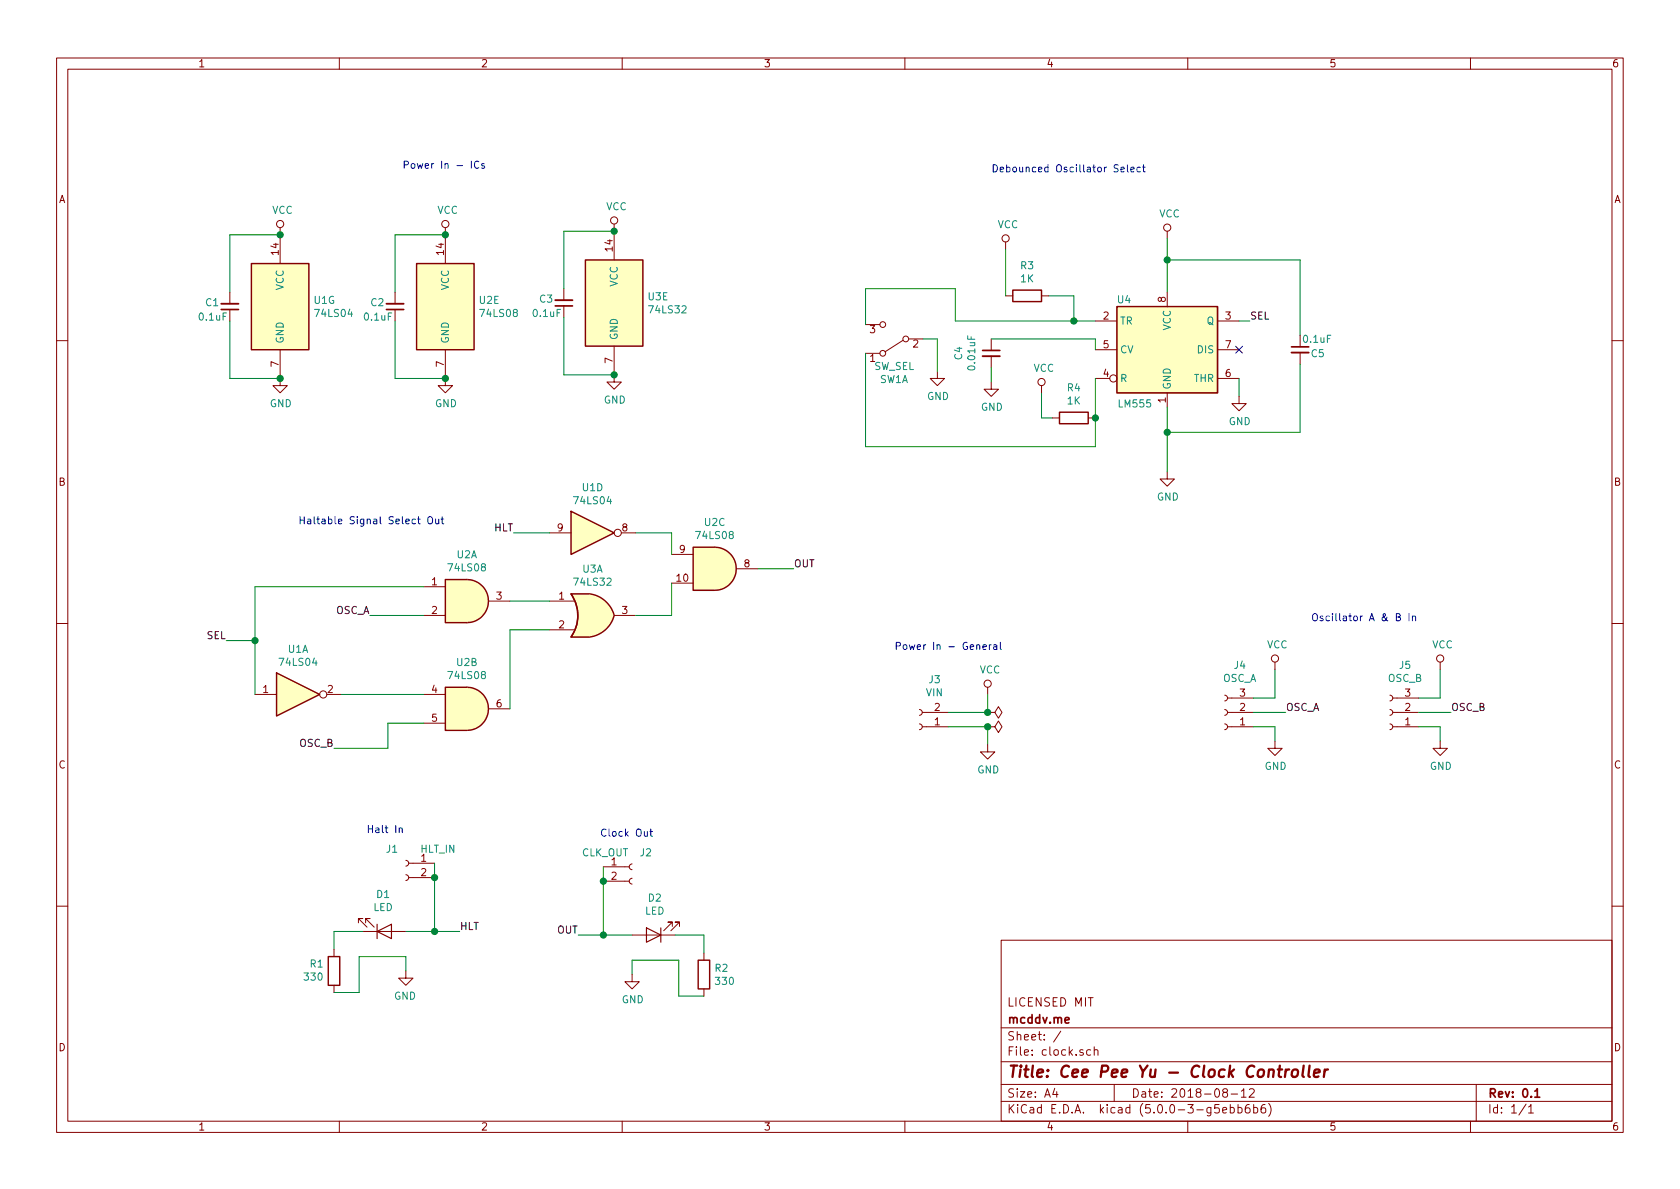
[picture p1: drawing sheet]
<svg xmlns="http://www.w3.org/2000/svg" width="297mm" height="210mm" viewBox="0 0 297 210" stroke-linecap="round" stroke-linejoin="round" font-family="sans-serif">
<g fill="none" stroke="#840000" stroke-width=".18">
<path d="M10 10.3h277v189.9h-277zM12 12.2h273v186.1h-273zM60 10.3v1.9M110 10.3v1.9M160 10.3v1.9M210 10.3v1.9M260 10.3v1.9M108.6 39.6v6.4M40.6 51.7v2M40.6 54.7v2.1M49.5 40.3v6.3M69.8 51.7v2"/>
<path d="M69.8 54.7v2.1M78.7 40.3v6.3M99.7 51v2.1M99.7 54.1v2M153 57.4h2.6M160.7 59.9h2.5M175.3 59.9v2.1M177.8 42.8v1.3M177.8 52.3h1.3M184.1 52.3h1.3M193.7 56.8h3.8M206.4 40.9v1.3"/>
<path d="M206.4 51.7v2.5M215.3 56.8h3.8M229.9 59.3v2M10 60.2h2M49.5 61.8v6.4h1.3l-1.3 1.3-1.2-1.3h1.2M78.7 61.8v6.4h1.3l-1.3 1.3-1.2-1.3h1.2M108.6 61.2v6.4h1.3l-1.3 1.2-1.3-1.2h1.3M153 62.5h2.6M159.6 60.2l-3.1 2M165.7 65.7v1.2h1.3l-1.3 1.3-1.2-1.3h1.2M175.3 67.6v1.2h1.2l-1.2 1.3-1.3-1.3h1.3M175.3 63v2"/>
<path d="M184.1 68.2v1.3M186.1 73.9h1.2M192.4 73.9h1.3M193.7 66.9h2.5M193.7 61.8h3.8M206.4 69.5v2.5M215.3 66.9h3.8M215.3 61.8h3.8M219.1 70.1v1.3h1.2l-1.2 1.2-1.3-1.2h1.3M229.9 62.4v2M285 60.2h2M97.2 94.2h3.8"/>
<path d="M109.9 94.2h2.5M118.7 98h3.9M206.4 83.4v1.3h1.2l-1.2 1.3-1.3-1.3h1.3M10 110.3h2M74.9 103.8h3.8M74.9 108.8h3.8M86.4 106.3h3.8M97.2 106.3h4.3M97.2 111.4h4.3M108.6 108.8h3.8M118.7 103.1h3.9M130.2 100.6h3.8"/>
<path d="M225.4 117.1v1.3M254.6 117.1v1.3M285 110.3h2M45.1 122.8h3.8M57.8 122.8h2.5M74.9 122.8h3.8M74.9 127.9h3.8M86.4 125.3h3.8M162.6 125.5l.3 .1 .2 .3-.2 .4-.3 .2M162.6 128l.3 .1 .2 .3-.2 .4-.3 .2M163.1 126h4.5M163.1 128.5h4.5"/>
<path d="M174.6 126h1.3l.6-1 .7 1-.7 1-.6-1M174.6 126h.1M174.6 131.7v1.3h1.3l-1.3 1.2-1.2-1.2h1.2M174.6 128.5h1.3l.6-1 .7 1-.7 1-.6-1M174.6 128.5h.1M174.6 121.5v1.3M216.5 122.9l.4 .2 .1 .2-.1 .5-.4 .1M216.5 125.5l.4 .1 .1 .3-.1 .4-.4 .2M216.5 128l.4 .1 .1 .3-.1 .4-.4 .2M217 126h4.6M217 128.5h4.6M217 123.4h4.6"/>
<path d="M225.4 131.1v1.2h1.3l-1.3 1.3-1.2-1.3h1.2M245.7 122.9l.4 .2 .2 .2-.2 .5-.4 .1M245.7 125.5l.4 .1 .2 .3-.2 .4-.4 .2M245.7 128l.4 .1 .2 .3-.2 .4-.4 .2M246.3 126h4.5M246.3 128.5h4.5M246.3 123.4h4.5M254.6 131.1v1.2h1.3l-1.3 1.3-1.2-1.3h1.2M71.8 154.7l.3 .1 .2 .3-.2 .4-.3 .2M71.8 152.1l.3 .2 .2 .2-.2 .5-.3 .2M72.3 155.2h4.5M72.3 152.6h4.5"/>
<path d="M106.7 155.8h4.6M106.7 153.3h4.6M111.8 155.3l-.3 .1-.2 .3 .1 .4 .4 .2M111.8 152.8l-.3 .1-.2 .3 .1 .4 .4 .2M10 160.2h2M59.1 167.9v1.3M59.1 174.2v1.3M63.4 163.2v-.8h.7h-.7l1.5 1.6M64.1 164.7h7.7M64.6 163.2v-.8h.8h-.8l1.6 1.6M71.8 171.7v1.3h-1.3l1.3 1.2 1.2-1.2h-1.2M111.8 172.3v1.3h1.2l-1.2 1.3-1.3-1.3h1.3"/>
<path d="M111.8 165.3h7.6M118.9 163.8v-.7h-.8h.8l-1.6 1.5M120.1 163.8v-.7h-.7h.7l-1.5 1.5M124.5 168.5v1.3M124.5 174.9v1.2M177 166.3h108v32h-108zM285 160.2h2M60 198.3v1.9M110 198.3v1.9M160 198.3v1.9M177 194.8h108M177 191.8h108"/>
<path d="M177 187.8h108M177 181.8h108M186.5 192.5l-.4 1h1M186.8 193v1M187.6 182.3l-1.3 2M192.8 185.7l-.4-.1-.3 .3 .1 .6 .2 .1 .4-.1M193.5 185.7a.37 .37 0 0 1 .6 .1v.8M193.5 185.1v1.5M197 191.8v3M210 198.3v1.9M215.5 195.3h-.7v.7l.2-.1 .5 .1 .1 .2-.1 .5-.2 .1-.5-.1M216.2 196.3l.7-.1-.1-.3-.4-.1-.2 .2 .1 .7h.5"/>
<path d="M216.5 193.2l-.3-.3 .1-.2a.48 .48 0 0 1 .6-.1l.1 .2-.1 .3-.6 .1a.48 .48 0 0 0 0 .7l.2 .1 .5-.1v-.4l-.2-.3M217.5 195.9l.5-.1 .2 .3-.1 .6h-.6M217.5 195.3v1.5M217.7 193.5h1.1M218.9 195.9l.4-.1 .3 .3-.1 .6-.2 .1-.4-.1M218.9 195.3v1.5M219.5 193l.4-.5v1.5M219.5 194h.8M220.9 195.3a.59 .59 0 0 0-.7 .7v.7l.2 .1 .6-.1v-.5l-.1-.2-.5-.1-.2 .3M220.9 192.7l.2-.2h.4l.2 .2 .1 .3-1 1h1M221.7 195.9l.4-.1 .3 .3-.2 .6h-.5M221.7 195.3v1.5"/>
<path d="M223.7 195.3a.59 .59 0 0 0-.7 .7v.5l.1 .2 .4 .1 .2-.1 .1-.5-.1-.2-.5-.1-.2 .3M224.3 195.1a1.71 1.71 0 0 1 0 2.3M260 198.3v1.9M261 191.8v6.5M269.8 195.2l-1.2 2M270.3 195.8l.4-.5v1.5M270.3 196.8h.8"/>
<circle cx="49.5" cy="39.6" r=".63"/>
<circle cx="78.7" cy="39.6" r=".63"/>
<circle cx="108.6" cy="39" r=".63"/>
<circle cx="156.1" cy="57.4" r=".51"/>
<circle cx="160.1" cy="59.9" r=".51"/>
<circle cx="177.8" cy="42.2" r=".63"/>
<circle cx="206.4" cy="40.3" r=".63"/>
<circle cx="156.1" cy="62.5" r=".51"/>
<circle cx="184.1" cy="67.6" r=".63"/>
<circle cx="196.8" cy="66.9" r=".63"/>
<circle cx="109.2" cy="94.2" r=".63"/>
<circle cx="225.4" cy="116.5" r=".63"/>
<circle cx="254.6" cy="116.5" r=".63"/>
<circle cx="57.1" cy="122.8" r=".63"/>
<circle cx="174.6" cy="120.9" r=".63"/>
</g>
<path d="M39.1 54.7h3.1M68.3 54.7h3.1M98.2 54.1h3M173.7 62h3.1M228.3 61.3h3.1M188.3 180.4l.7-.1v-.3l-.5-.1-.2 .2 .1 .7h.6M271.4 193l.4-.5v1.5M271.4 194h.8" fill="none" stroke="#840000" stroke-width=".3"/>
<path d="M225.9 189.1h.8M226.3 188.4l-.2 1.8 .1 .1 .3 .1M227.4 189.1l-.2 1.3M227.9 189.1a.55 .55 0 0 0-.6 .4M228.6 189.3a.53 .53 0 0 1 .5-.2 .53 .53 0 0 1 .4 .4l-.1 .6a.56 .56 0 0 1-.5 .4 .56 .56 0 0 1-.5-.4zM230.5 188.4l-.2 1.8 .2 .2M231.5 188.4l-.2 1.8 .3 .2M232.3 189.8l1-.2v-.4l-.6-.1-.3 .3v.9l.1 .1 .6-.1M234.2 189.1l-.1 1.3M234.8 189.1a.54 .54 0 0 0-.6 .4" fill="none" stroke="#840000" stroke-width=".41"/>
<g fill="#ffffc2" stroke="#ffffc2" stroke-width=".18">
<path d="M82.5 102.5a3.8 3.8 0 0 1 3.9 3.8 3.8 3.8 0 0 1-3.9 3.8z"/>
<path d="M78.7 102.5h3.8v7.6h-3.8z"/>
<path d="M82.5 121.5a3.8 3.8 0 0 1 3.9 3.8 3.8 3.8 0 0 1-3.9 3.9z"/>
<path d="M78.7 121.5h3.8v7.7h-3.8z"/>
<path d="M197.5 54.2h17.8v15.3h-17.8z"/>
<path d="M48.9 119l7.6 3.8-7.6 3.8z"/>
<path d="M104.1 105a5.2 5.2 0 0 1 4.5 3.8l-5 1.4z"/>
<path d="M103.6 107.5l5 1.4a5.2 5.2 0 0 1-4.5 3.8z"/>
<path d="M101 112.6h3.1z"/>
<path d="M101 105h3.1z"/>
<path d="M101 105h3.1v7.6h-3.1a6.7 6.7 0 0 0 0-7.6z"/>
<path d="M126.4 96.8a3.8 3.8 0 0 1 3.8 3.8 3.8 3.8 0 0 1-3.8 3.8z"/>
<path d="M122.6 96.8h3.8v7.6h-3.8z"/>
<path d="M101 90.4l7.6 3.8-7.6 3.8z"/>
<path d="M44.4 46.6h10.2v15.2h-10.2z"/>
<path d="M73.7 46.6h10.1v15.2h-10.1z"/>
<path d="M103.5 46h10.2v15.2h-10.2z"/>
</g>
<g fill="none" stroke="#840000" stroke-width=".25">
<path d="M44.4 46.6h10.2v15.2h-10.2zM73.7 46.6h10.1v15.2h-10.1zM103.5 46h10.2v15.2h-10.2zM179.1 51.3h5v2h-5zM197.5 54.2h17.8v15.3h-17.8zM187.3 72.9h5.1v2h-5.1zM101 90.4l7.6 3.8-7.6 3.8zM122.6 96.8h3.8a3.8 3.8 0 0 1 3.8 3.8 3.8 3.8 0 0 1-3.8 3.8h-3.8zM48.9 119l7.6 3.8-7.6 3.8zM78.7 102.5h3.8a3.8 3.8 0 0 1 3.9 3.8 3.8 3.8 0 0 1-3.9 3.8h-3.8zM101 105h3.1h-3.1a6.6 6.6 0 0 1 0 7.6h3.1h-3.1M101 105a6.6 6.6 0 0 1 0 7.6"/>
<path d="M104.1 105a5.2 5.2 0 0 1 4.5 3.8M108.6 108.9a5.2 5.2 0 0 1-4.5 3.8M78.7 121.5h3.8a3.8 3.8 0 0 1 3.9 3.8 3.8 3.8 0 0 1-3.9 3.9h-3.8zM58 169.2h2.1v5h-2.1zM123.4 169.8h2.1v5.1h-2.1z"/>
</g>
<path d="M39.1 53.7h3.1M68.3 53.7h3.1M98.2 53.1h3M173.7 63h3.1M228.3 62.4h3.1" fill="none" stroke="#840000" stroke-width=".33"/>
<path d="M218.5 61.2l1.2 1.3M219.7 61.2l-1.2 1.3" fill="none" stroke="#000084" stroke-width=".18"/>
<g fill="none" stroke="#008400" stroke-width=".18">
<path d="M40.6 56.8v10.1h8.9M49.5 41.5h-8.9v10.2M69.8 56.8v10.1h8.9M78.7 41.5h-8.9v10.2M99.7 56.1v10.2h8.9M108.6 40.9h-8.9v10.1M163.2 59.9h2.5v5.8M175.3 59.9h18.4v1.9M177.8 44.1v8.2M185.4 52.3h4.5v4.5M193.7 56.8h-24.8v-5.8h-15.9v6.4M206.4 46h23.5v13.3"/>
<path d="M206.4 42.2v9.5M219.1 56.8h1.9M153 62.5v16.5h40.7v-12.1M175.3 65v2.6M184.1 69.5v4.4h2M206.4 72v11.4M219.1 66.9v3.2M229.9 64.4v12h-23.5M90.8 94.2h6.4M112.4 94.2h6.3v3.8M40 113.3h5.1M65.4 108.8h9.5"/>
<path d="M74.9 103.8h-29.8v19M90.2 106.3h7M97.2 111.4h-7v13.9M118.7 103.1v5.7h-6.3M134 100.6h6.3M225.4 118.4v5h-3.8M254.6 118.4v5h-3.8M60.3 122.8h14.6M74.9 127.9h-6.3v4.4h-9.5M167.6 128.5h7v3.2M174.6 122.8v3.2h-7M221.6 128.5h3.8v2.6"/>
<path d="M221.6 126h5.7M250.8 128.5h3.8v2.6M250.8 126h5.7M76.8 152.6v12.1M106.7 153.3v12M64.1 164.7h-5v3.2M71.8 164.7h9.5M71.8 171.7v-2.5h-8.3v6.3h-4.4M102.2 165.3h9.6M111.8 172.3v-2.5h8.2v6.3h4.5M119.4 165.3h5.1v3.2"/>
</g>
<g fill="#008400" stroke="#008400" stroke-width=".25">
<circle cx="45.1" cy="113.3" r=".51"/>
<circle cx="206.4" cy="46" r=".51"/>
<circle cx="206.4" cy="76.4" r=".51"/>
<circle cx="189.9" cy="56.8" r=".51"/>
<circle cx="193.7" cy="73.9" r=".51"/>
<circle cx="106.7" cy="155.8" r=".51"/>
<circle cx="106.7" cy="165.3" r=".51"/>
<circle cx="76.8" cy="164.7" r=".51"/>
<circle cx="49.5" cy="41.5" r=".51"/>
<circle cx="49.5" cy="66.9" r=".51"/>
<circle cx="78.7" cy="41.5" r=".51"/>
<circle cx="78.7" cy="66.9" r=".51"/>
<circle cx="108.6" cy="40.9" r=".51"/>
<circle cx="108.6" cy="66.3" r=".51"/>
<circle cx="76.8" cy="155.2" r=".51"/>
<circle cx="174.6" cy="128.5" r=".51"/>
<circle cx="174.6" cy="126" r=".51"/>
</g>
<path d="M66.7 164.7l2.5-1.3v2.6zM66.7 163.4v2.6M114.3 164.1l2.5 1.2-2.5 1.3zM116.8 164.1v2.5" fill="none" stroke="#840000" stroke-width=".2"/>
<g fill="none" stroke="#0000c2" stroke-width=".18">
<path d="M83.3 28.5v1.3M84.7 28.6a.5 .5 0 0 0-.7 0 .5 .5 0 0 0-.1 .6 .45 .45 0 0 0 .2 .5 .45 .45 0 0 0 .6-.1M85.6 29l-.3-.1-.1 .2v.2l.4 .1v.3h-.4M198.2 30l.6-.1-.1-.3h-.3l-.2 .1v.6h.5M199.3 29.1v1.1l.2 .2M199.9 30l.6-.1v-.3h-.4l-.2 .1 .1 .6h.5M201.6 29.6h-.3l-.3 .2 .1 .5h.5M202 29.6h.5M202.2 29.1v1.1l.3 .2M73.8 91.8h.5M74 91.4v1.1l.3 .1M75.7 91.5l.2-.1a.45 .45 0 0 1 .6 .4v.4l-.2 .4h-.5a1.07 1.07 0 0 1-.1-1.1z"/>
<path d="M77 91.8l.1 .8h.3l.2-.1M77.6 91.8v.8M78 91.8h.5M78.2 91.4v1.1l.3 .1M173.8 114.4l.6-.1-.1-.2-.3-.1-.2 .2v.6h.5M174.9 114v.9M175.3 114l-.4 .2M175.7 114.1h.5l.1 .8M176.3 114.3l-.5 .1-.1 .1v.3h.6M176.9 113.6v1.1l.1 .2M246.9 109.1h.5l.2-.2-.1-.3-.6-.1v1.3h.5l.2-.2v-.3l-.3-.2M249.1 108.5v1.3"/>
<path d="M249.7 109.1l.2-.2 .3 .1 .1 .8M249.7 108.9v.9M70.6 146.5l.2-.1 .3 .1v.7M70.6 146.4v.8M113.9 147l.1 .8 .3 .1 .2-.2M114.5 147v.9M114.9 147h.5M115.1 146.6v1.1l.3 .2"/>
</g>
<text font-size="2.8" fill="#840000" x="178" y="190.5">Title: Cee Pee Yu - Clock Controller</text>
<g font-size="2.1" fill="#840000">
<text x="178" y="178">LICENSED MIT</text>
<text x="178" y="184">Sheet: /</text>
<text x="178" y="181">mcddv.me</text>
<text x="178" y="186.7">File: clock.sch</text>
<text x="178" y="196.9">KiCad E.D.A. kicad (5.0.0-3-g5ebb6b6)</text>
<text x="178" y="194.1">Size: A4</text>
<text x="200" y="194.1">Date: 2018-08-12</text>
<text x="263" y="194.1">Rev: 0.1</text>
<text x="263" y="196.9">Id: 1/1</text>
</g>
<g font-size="1.8" fill="#840000">
<text x="35" y="11.9">1</text>
<text x="85" y="11.9">2</text>
<text x="135" y="11.9">3</text>
<text x="185" y="11.9">4</text>
<text x="235" y="11.9">5</text>
<text x="285" y="11.9">6</text>
<text x="10.4" y="35.9">A</text>
<text x="285.4" y="35.9">A</text>
<text x="49.3" y="45" transform="rotate(-90 49.3 45)">14</text>
<text x="78.5" y="45" transform="rotate(-90 78.5 45)">14</text>
<text x="108.3" y="44.4" transform="rotate(-90 108.3 44.4)">14</text>
<text x="206.1" y="53.4" transform="rotate(-90 206.1 53.4)">8</text>
<text x="153.8" y="58.9">3</text>
<text x="195.1" y="56.5">2</text>
<text x="216.7" y="56.5">3</text>
<text x="49.3" y="64.9" transform="rotate(-90 49.3 64.9)">7</text>
<text x="78.5" y="64.9" transform="rotate(-90 78.5 64.9)">7</text>
<text x="108.3" y="64.2" transform="rotate(-90 108.3 64.2)">7</text>
<text x="153.8" y="64">1</text>
<text x="161.4" y="61.5">2</text>
<text x="195.1" y="61.6">5</text>
<text x="216.7" y="61.6">7</text>
<text x="195.1" y="66.7">4</text>
<text x="206.1" y="71.2" transform="rotate(-90 206.1 71.2)">1</text>
<text x="216.7" y="66.7">6</text>
<text x="10.4" y="85.9">B</text>
<text x="285.4" y="85.9">B</text>
<text x="98.6" y="94">9</text>
<text x="110" y="94">8</text>
<text x="120.2" y="97.8">9</text>
<text x="131.6" y="100.3">8</text>
<text x="76.4" y="103.5">1</text>
<text x="87.8" y="106">3</text>
<text x="98.8" y="106">1</text>
<text x="119.7" y="102.9">10</text>
<text x="76.4" y="108.6">2</text>
<text x="98.8" y="111.1">2</text>
<text x="110" y="108.6">3</text>
<text x="46.5" y="122.5">1</text>
<text x="57.9" y="122.5">2</text>
<text x="76.4" y="122.5">4</text>
<text x="87.8" y="125.1">6</text>
<text x="165.3" y="125.7">2</text>
<text x="219.2" y="125.7">2</text>
<text x="219.2" y="123.2">3</text>
<text x="248.4" y="125.7">2</text>
<text x="248.4" y="123.2">3</text>
<text x="76.4" y="127.6">5</text>
<text x="165.3" y="128.3">1</text>
<text x="219.2" y="128.3">1</text>
<text x="248.4" y="128.3">1</text>
<text x="10.4" y="135.9">C</text>
<text x="285.4" y="135.9">C</text>
<text x="74.4" y="152.4">1</text>
<text x="74.4" y="154.9">2</text>
<text x="108.1" y="153">1</text>
<text x="108.1" y="155.6">2</text>
<text x="10.4" y="185.9">D</text>
<text x="285.4" y="185.9">D</text>
<text x="35" y="199.9">1</text>
<text x="85" y="199.9">2</text>
<text x="135" y="199.9">3</text>
<text x="185" y="199.9">4</text>
<text x="235" y="199.9">5</text>
<text x="285" y="199.9">6</text>
</g>
<g font-size="1.8" fill="#0000c2">
<text x="71.1" y="29.8">Power In - ICs</text>
<text x="175.3" y="30.5">Debounced Oscillator Select</text>
<text x="52.7" y="92.7">Haltable Signal Select Out</text>
<text x="231.8" y="109.8">Oscillator A &amp; B In</text>
<text x="158.1" y="114.9">Power In - General</text>
<text x="64.8" y="147.3">Halt In</text>
<text x="106" y="147.9">Clock Out</text>
</g>
<g font-size="1.8" fill="#008484">
<text x="48.1" y="37.8">VCC</text>
<text x="77.3" y="37.8">VCC</text>
<text x="107.2" y="37.2">VCC</text>
<text x="176.4" y="40.4">VCC</text>
<text x="205" y="38.4">VCC</text>
<text x="180.5" y="47.6">R3</text>
<text x="50.2" y="51.4" transform="rotate(-90 50.2 51.4)">VCC</text>
<text x="55.5" y="53.7">U1G</text>
<text x="79.4" y="51.4" transform="rotate(-90 79.4 51.4)">VCC</text>
<text x="84.8" y="53.7">U2E</text>
<text x="95.5" y="53.5">C3</text>
<text x="109.2" y="50.7" transform="rotate(-90 109.2 50.7)">VCC</text>
<text x="114.6" y="53.1">U3E</text>
<text x="180.5" y="49.9">1K</text>
<text x="197.6" y="53.6">U4</text>
<text x="35.3" y="56.7">0.1uF</text>
<text x="36.4" y="54.1">C1</text>
<text x="55.9" y="56.1">74LS04</text>
<text x="64.5" y="56.7">0.1uF</text>
<text x="65.6" y="54.1">C2</text>
<text x="85.1" y="56.1">74LS08</text>
<text x="94.4" y="56.1">0.1uF</text>
<text x="114.9" y="55.4">74LS32</text>
<text x="198" y="57.4">TR</text>
<text x="207" y="58.5" transform="rotate(-90 207 58.5)">VCC</text>
<text x="213.4" y="57.4">Q</text>
<text x="50.2" y="60.8" transform="rotate(-90 50.2 60.8)">GND</text>
<text x="79.4" y="60.8" transform="rotate(-90 79.4 60.8)">GND</text>
<text x="109.2" y="60.2" transform="rotate(-90 109.2 60.2)">GND</text>
<text x="154.5" y="65.4">SW_SEL</text>
<text x="170.1" y="63.6" transform="rotate(-90 170.1 63.6)">C4</text>
<text x="172.4" y="65.2" transform="rotate(-90 172.4 65.2)">0.01uF</text>
<text x="182.7" y="65.8">VCC</text>
<text x="198" y="62.5">CV</text>
<text x="211.8" y="62.5">DIS</text>
<text x="230.6" y="60.6">0.1uF</text>
<text x="231.9" y="63.2">C5</text>
<text x="106.8" y="71.4">GND</text>
<text x="155.5" y="67.7">SW1A</text>
<text x="163.9" y="70.7">GND</text>
<text x="188.7" y="69.2">R4</text>
<text x="188.7" y="71.5">1K</text>
<text x="198" y="67.6">R</text>
<text x="207" y="69" transform="rotate(-90 207 69)">GND</text>
<text x="211.1" y="67.6">THR</text>
<text x="47.7" y="72">GND</text>
<text x="76.9" y="72">GND</text>
<text x="173.4" y="72.6">GND</text>
<text x="197.9" y="72.1">LM555</text>
<text x="217.2" y="75.2">GND</text>
<text x="101.7" y="89.2">74LS04</text>
<text x="103" y="86.9">U1D</text>
<text x="204.5" y="88.5">GND</text>
<text x="123.3" y="95.3">74LS08</text>
<text x="124.6" y="93">U2C</text>
<text x="79.5" y="101">74LS08</text>
<text x="80.8" y="98.7">U2A</text>
<text x="103" y="101.3">U3A</text>
<text x="101.7" y="103.6">74LS32</text>
<text x="49.6" y="117.7">74LS04</text>
<text x="51" y="115.4">U1A</text>
<text x="80.8" y="117.8">U2B</text>
<text x="173.2" y="119.1">VCC</text>
<text x="218.3" y="118.3">J4</text>
<text x="224" y="114.6">VCC</text>
<text x="247.5" y="118.3">J5</text>
<text x="253.2" y="114.6">VCC</text>
<text x="79.5" y="120.1">74LS08</text>
<text x="163.8" y="123.1">VIN</text>
<text x="164.3" y="120.8">J3</text>
<text x="216.2" y="120.6">OSC_A</text>
<text x="245.4" y="120.6">OSC_B</text>
<text x="172.8" y="136.8">GND</text>
<text x="223.6" y="136.1">GND</text>
<text x="252.8" y="136.1">GND</text>
<text x="68.4" y="150.8">J1</text>
<text x="74.3" y="150.8">HLT_IN</text>
<text x="102.8" y="151.4">CLK_OUT</text>
<text x="113.2" y="151.4">J2</text>
<text x="66" y="161.1">LED</text>
<text x="66.6" y="158.8">D1</text>
<text x="114" y="161.7">LED</text>
<text x="114.7" y="159.4">D2</text>
<text x="53.9" y="173.4">330</text>
<text x="54.9" y="171.1">R1</text>
<text x="126.4" y="171.9">R2</text>
<text x="69.7" y="176.8">GND</text>
<text x="109.9" y="177.4">GND</text>
<text x="126.6" y="174.2">330</text>
</g>
<g font-size="1.8">
<text x="221" y="56.5">SEL</text>
<text x="87.4" y="94">HLT</text>
<text x="140.3" y="100.3">OUT</text>
<text x="36.6" y="113">SEL</text>
<text x="59.3" y="108.6">OSC_A</text>
<text x="227.3" y="125.7">OSC_A</text>
<text x="256.5" y="125.7">OSC_B</text>
<text x="53" y="132.1">OSC_B</text>
<text x="81.3" y="164.5">HLT</text>
<text x="98.5" y="165.1">OUT</text>
</g>
</svg>
